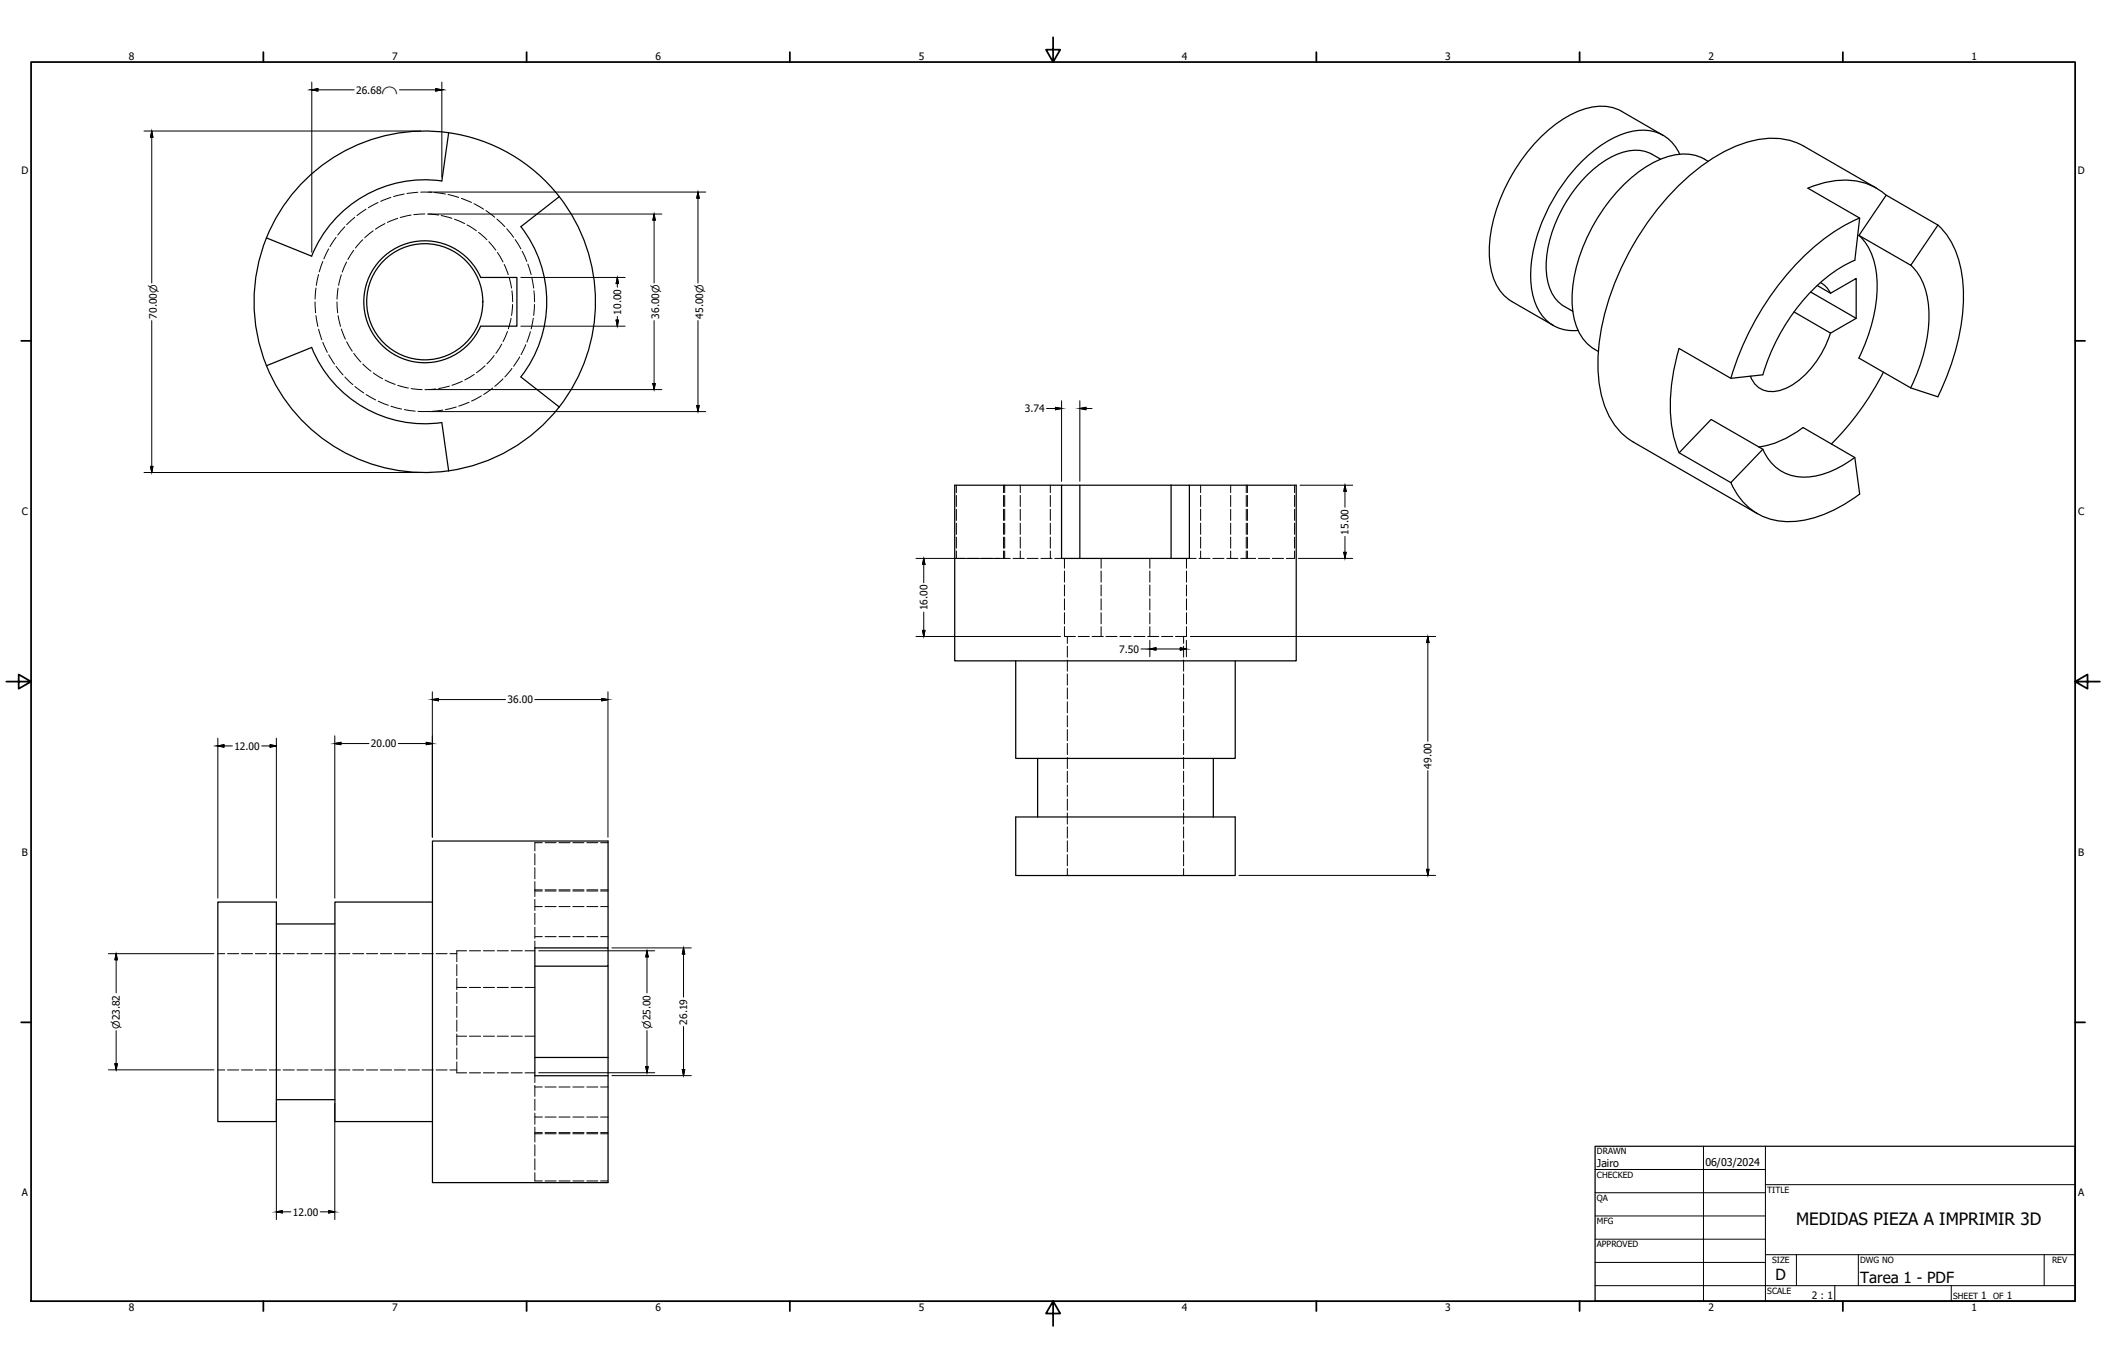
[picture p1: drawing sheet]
<svg xmlns="http://www.w3.org/2000/svg" width="864mm" height="559mm" viewBox="0 0 864 559" stroke-linecap="round" stroke-linejoin="round" font-family="sans-serif">
<!-- layer: Visible (ANSI) -->
<g fill="none" stroke="#000" stroke-width=".51">
<path d="M184 54.4l-2.8 19.8a50 50 0 0 0-53.4 30.8M665 45.7l17 9.8M665 45.7a20.3 20.3 0 0 0-18.4 .1 61.9 61.9 0 0 0-28.1 28.6 57.3 57.3 0 0 0-7.2 35.3 19.6 19.6 0 0 0 8.7 13.9l17 9.8M681 65.3a17.2 17.2 0 0 0-19.7-1.2 54.7 54.7 0 0 0-25.1 31.8 33.3 33.3 0 0 0 0 24 13.5 13.5 0 0 0 5.3 5.7M688.8 63.3a16.5 16.5 0 0 0-19.7-9.4 46.7 46.7 0 0 0-24.2 16.4 70.7 70.7 0 0 0-17.2 42.4 24.9 24.9 0 0 0 6.9 19 16.2 16.2 0 0 0 12.5 3.8M700.4 66.1a19 19 0 0 0-17.8-1.4 57.3 57.3 0 0 0-27 23.9 64.4 64.4 0 0 0-10.9 36.3 21.7 21.7 0 0 0 9.3 18.3l1.4 .9M741.3 77.2a31.8 31.8 0 0 1 27.9-.2l4.2 3M741.4 77.2l21.2 12.2-2 17.3a66.2 66.2 0 0 0-28.8 27 83.1 83.1 0 0 0-8.9 19.9l-13.1 1.5-21.2-12.2M769.5 77.1l-29.8-17.1a29.7 29.7 0 0 0-25.5-1 83.7 83.7 0 0 0-36.7 29.6 109.1 109.1 0 0 0-22.1 56.9 46.4 46.4 0 0 0 6.3 28.2 24.8 24.8 0 0 0 8 7.5l51 29.4M109.3 97.5l18.5 7.5M213.6 92.9a50 50 0 0 1 0 61.6M229.3 80.6a70 70 0 0 0-120 16.9"/>
<path d="M229.3 80.6a70 70 0 0 1-45.3 112.4 70 70 0 0 1-74.7-95.5M229.4 80.6l-15.8 12.3M762.3 96.5a28 28 0 0 1 7.5 22 69.5 69.5 0 0 1-7.5 28.3M762.6 89.4a88.7 88.7 0 0 0-36.2 31.4 117.6 117.6 0 0 0-16.6 34.3M773.5 80l21.2 12.3-11.2 16.5-21.2-12.3zM794.7 92.2a35 35 0 0 1 10.2 23.1 91.3 91.3 0 0 1-10.2 47.4M197.1 113.7a25 25 0 0 0-38.3-9.7 25 25 0 0 0 0 39.5 25 25 0 0 0 38.3-9.8h14.9v-20h-14.9M742.5 119.7l18.7 10.8-10.5 6.1M745.2 117.1l5.5 3.1M746.5 115.8a9.2 9.2 0 0 1 4.1 4.4M783.5 108.7a28 28 0 0 1 7.5 22 69.5 69.5 0 0 1-7.5 28.3M641.5 125.6l3.5 2"/>
<path d="M735.7 127.9l15 8.7M750.6 136.5a37.8 37.8 0 0 1-18.3 22.7 10.1 10.1 0 0 1-13.3-2.5l-1.2-2.5M750.7 120.2l10.5-6v16.3M127.8 142.4a50 50 0 0 0 53.4 30.8l2.8 19.9M127.8 142.5l-18.5 7.4M213.6 154.6l15.8 12.3M688.5 142.9a69.2 69.2 0 0 0-1.2 39.5l1.2 3.2M762.3 146.8l21.2 12.2 11.2 3.7M772.3 152.6a116.3 116.3 0 0 1-21.3 29.4M701.7 172l21.2 12.2-13.1 13.7-21.2-12.3zM435.3 198.9h-43.8v72h140v-72h-43.8M442.8 198.9h37.4"/>
<path d="M480.2 198.9h7.5v30h-52.4v-30h7.5v30M480.2 198.9v30M721.2 183.2a39.1 39.1 0 0 0 18.2-7.9l21.2 12.3 2 15a51.3 51.3 0 0 1-29.3 11.3 24.9 24.9 0 0 1-23.5-16M722.9 184.2a18.4 18.4 0 0 0 22.8 10.7l4.1-1.3 4.3-1.9 6.5-4.2M416.5 270.9v40h90v-40M425.5 310.9v24M497.5 310.9v24M416.5 334.9h90v24h-90zM89.3 369.8h24v90h-24zM113.3 378.8h24M177.3 369.8h-40v90h40M219.3 396.1h30v-7.5h-30v52.4h30v-7.5"/>
<path d="M249.3 388.6v-43.8h-72v140h72v-43.8M249.3 396.1v37.4M219.3 433.5h30M113.3 450.9h24"/>
<circle cx="174.2" cy="123.7" r="23.8"/>
</g>
<!-- layer: Hidden (ANSI) -->
<g fill="none" stroke="#000" stroke-width=".41">
<path d="M165.8 79.5l-4.4 1.1M171.4 78.8l-4.5 .5M172.5 78.8h4.5M178.1 78.9l4.5 .6M183.7 79.8l4.4 1.1M137.8 97.3l-2.5 3.8M141.4 93l-2.9 3.4M145.5 89.1l-3.3 3M148.8 98.3l-3 3.4M150.1 85.8l-3.7 2.6M153 94.6l-3.4 2.9M155 83l-4 2.2"/>
<path d="M157.9 91.7l-3.9 2.3M160.3 80.9l-4.2 1.7M163.1 89.5l-4.2 1.7M168.6 88.2l-4.5 1M174.2 87.7l-4.5 .3M175.3 87.8l4.5 .4M180.9 88.4l4.4 1.1M186.4 89.9l4.1 1.8M189.2 81.3l4.1 1.7M191.5 92.2l3.9 2.4M194.4 83.5l3.9 2.3M196.3 95.3l3.3 3"/>
<path d="M199.3 86.4l3.6 2.7M200.4 99.1l2.9 3.5M203.8 89.8l3.2 3.1M207.8 93.8l2.8 3.5M211.2 98.2l2.4 3.9M129.6 118.1l-.4 4.5M130.6 112.6l-.9 4.4M132.4 107.2l-1.5 4.3M134.7 102.1l-1.9 4M138.6 118.1l-.4 4.5M140 112.6l-1.1 4.4M142.1 107.4l-1.8 4.1"/>
<path d="M145.1 102.6l-2.4 3.8M204 103.5l2.3 3.9M206.8 108.4l1.6 4.2M208.8 113.7l1 4.4M209.9 119.2l.3 4.5M214.2 103l1.8 4.2M216.5 108.2l1.3 4.4M218.1 113.7l.8 4.4M218.9 119.2l.3 4.5M129.2 123.8l.2 4.5M129.6 129.4l.7 4.5M130.6 135l1.4 4.3"/>
<path d="M138.2 123.8l.3 4.5M138.6 129.4l1.1 4.4M140 134.9l1.6 4.2M208.1 135.9l-1.8 4.1M209.6 130.4l-1.2 4.4M210.2 124.8l-.4 4.5M217.5 136l-1.4 4.3M218.7 130.5l-.9 4.4M219.2 124.8l-.3 4.5M132.4 140.3l1.8 4.1M134.8 145.5l2.4 3.8M137.8 150.2l2.9 3.5"/>
<path d="M141.4 154.6l3.3 3.1M142.2 140.1l2.2 3.9M145.1 144.9l2.9 3.5M145.5 158.5l3.7 2.6M148.8 149.2l3.3 3M153.1 152.9l3.8 2.4M157.9 155.8l4.2 1.8M163.1 158l4.4 1.1M168.6 159.3l4.5 .4M178.7 159.5l-4.5 .3M184.3 158.3l-4.4 1M189.6 156.3l-4.3 1.6"/>
<path d="M194.5 153.5l-3.9 2.3M198.9 149.9l-3.5 2.9M202 159.1l-3.7 2.6M202.6 145.8l-2.9 3.3M205.7 141.1l-2.4 3.8M206.2 155.3l-3.3 3.1M209.9 151l-2.9 3.5M213.1 146.3l-2.5 3.9M215.6 141.3l-1.9 4.1M150.1 161.8l4 2.2M155.1 164.5l4.2 1.7M160.3 166.5l4.4 1.2"/>
<path d="M165.8 167.9l4.5 .7M171.4 168.7h4.5M181.6 168.1l-4.5 .6M187.1 166.9l-4.4 1M192.4 164.9l-4.3 1.6M197.4 162.3l-4 2.1M392.2 198.9v3.1M411.5 198.9v3.1M412 198.9v3.1M418.4 198.9v3.1M430.7 198.9v3.1M492.3 198.9v3.1"/>
<path d="M504.7 198.9v3.1M511 198.9v3.1M511.5 198.9v3.1M530.9 198.9v3.1M392.2 203.1v4.5M392.2 208.8v4.6M392.2 214.5v4.6M411.5 203.1v4.5M411.5 208.8v4.6M411.5 214.5v4.6M412 203.1v4.5M412 208.8v4.6"/>
<path d="M412 214.5v4.6M418.4 203.1v4.5M418.4 208.8v4.6M418.4 214.5v4.6M430.7 203.1v4.5M430.7 208.8v4.6M430.7 214.5v4.6M492.3 203.1v4.5M492.3 208.8v4.6M492.3 214.5v4.6M504.7 203.1v4.5M504.7 208.8v4.6"/>
<path d="M504.7 214.5v4.6M511 203.1v4.5M511 208.8v4.6M511 214.5v4.6M511.5 203.1v4.5M511.5 208.8v4.6M511.5 214.5v4.6M530.9 203.1v4.5M530.9 208.8v4.6M530.9 214.5v4.6M392.2 225.9v3h3.4M392.2 220.2v4.5"/>
<path d="M396.7 228.9h4.6M402.4 228.9h4.6M408.1 228.9h6.2M411.5 220.2v4.5M411.5 225.9v3M412 220.2v4.5M412 225.9v3M415.4 228.9h4.6M418.4 220.2v4.5M418.4 225.9v3M421.1 228.9h4.6M426.8 228.9h4.6"/>
<path d="M430.7 220.2v4.5M430.7 225.9v3M432.5 228.9h2.8M436.5 228.9v4.1M436.5 234.1v4.6M436.5 239.8v4.5M451.5 228.9v4.1M451.5 234.1v4.6M451.5 239.8v4.5M471.5 228.9v4.1M471.5 234.1v4.6M471.5 239.8v4.5"/>
<path d="M486.5 228.9v4.1M486.5 234.1v4.6M486.5 239.8v4.5M487.7 228.9h2.8M491.7 228.9h4.5M492.3 220.2v4.5M492.3 225.9v3M497.3 228.9h4.6M503 228.9h4.6M504.7 220.2v4.5M504.7 225.9v3M508.8 228.9h6.1"/>
<path d="M511 220.2v4.5M511 225.9v3M511.5 220.2v4.5M511.5 225.9v3M516 228.9h4.6M521.8 228.9h4.5M530.9 220.2v4.5M530.9 225.9v3h-3.4M436.5 256.9v4h4.5M436.5 245.5v4.6M436.5 251.2v4.6M451.5 245.5v4.6"/>
<path d="M451.5 251.2v4.6M451.5 256.9v4M471.5 245.5v4.6M471.5 251.2v4.6M471.5 256.9v4M486.5 256.9v4h-4.5M486.5 245.5v4.6M486.5 251.2v4.6M437.7 260.9v2.9M437.7 264.9v4.6M437.7 270.6v4.6M437.7 276.3v4.6"/>
<path d="M442.1 260.9h4.6M447.8 260.9h4.6M453.5 260.9h4.6M459.2 260.9h4.6M464.9 260.9h4.6M470.6 260.9h4.6M476.3 260.9h4.6M485.4 260.9v2.9M485.4 264.9v4.6M485.4 270.6v4.6M485.4 276.3v4.6M437.7 282v4.6"/>
<path d="M437.7 287.7v4.6M437.7 293.4v4.6M437.7 299.1v4.6M485.4 282v4.6M485.4 287.7v4.6M485.4 293.4v4.6M485.4 299.1v4.6M437.7 304.8v4.6M437.7 310.5v4.6M437.7 316.2v4.6M485.4 304.8v4.6M485.4 310.5v4.6"/>
<path d="M485.4 316.2v4.6M437.7 321.9v4.6M437.7 327.6v4.6M437.7 333.3v4.6M437.7 339v4.6M485.4 321.9v4.6M485.4 327.6v4.6M485.4 333.3v4.6M485.4 339v4.6M219.3 350v4.6M219.3 355.7v4.6M222.4 345.5h-3.1v3.4"/>
<path d="M223.5 345.5h4.5M229.2 345.5h4.6M234.9 345.5h4.6M240.6 345.5h4.6M246.3 345.5h3M437.7 344.7v4.6M437.7 350.4v4.6M437.7 356.1v2.8M485.4 344.7v4.6M485.4 350.4v4.6M485.4 356.1v2.8M219.3 371.7h3.1"/>
<path d="M219.3 361.4v6.2M219.3 368.7v4.6M219.3 374.4v4.6M219.3 365.3h3.1M219.3 364.8h3.1M223.5 371.7h4.5M223.5 365.3h4.5M223.5 364.8h4.5M229.2 371.7h4.6M229.2 365.3h4.6M229.2 364.8h4.6M234.9 371.7h4.6"/>
<path d="M234.9 365.3h4.6M234.9 364.8h4.6M240.6 371.7h4.6M240.6 365.3h4.6M240.6 364.8h4.6M246.3 371.7h3M246.3 365.3h3M246.3 364.8h3M89.3 391h2.9M93.3 391h4.6M99 391h4.5M104.7 391h4.6"/>
<path d="M110.4 391h4.6M116.1 391h4.6M121.8 391h4.6M127.5 391h4.6M133.2 391h4.6M138.9 391h4.6M144.6 391h4.5M150.3 391h4.6M156 391h4.6M161.7 391h4.5M167.4 391h4.6M173.1 391h4.6"/>
<path d="M178.8 391h4.5M184.5 391h2.8M187.3 395.4v4.6M191.3 389.8h-4v4.5M192.5 389.8h4.6M198.2 389.8h4.6M203.9 389.8h4.5M209.6 389.8h4.6M215.3 389.8h4M219.3 384h3.1M219.3 380.2v4.5M219.3 385.8v2.8"/>
<path d="M223.5 384h4.5M229.2 384h4.6M234.9 384h4.6M240.6 384h4.6M246.3 384h3M187.3 401.2v4.5M187.3 406.8v4.6M187.3 412.5v4.6M187.3 418.3v4.5M187.3 404.8h4M192.5 404.8h4.6M198.2 404.8h4.6"/>
<path d="M203.9 404.8h4.5M209.6 404.8h4.6M215.3 404.8h4M89.3 438.7h2.9M93.3 438.7h4.6M99 438.7h4.5M104.7 438.7h4.6M110.4 438.7h4.6M116.1 438.7h4.6M121.8 438.7h4.6M127.5 438.7h4.6M133.2 438.7h4.6"/>
<path d="M138.9 438.7h4.6M144.6 438.7h4.5M150.3 438.7h4.6M156 438.7h4.6M161.7 438.7h4.5M167.4 438.7h4.6M173.1 438.7h4.6M178.8 438.7h4.5M184.5 438.7h2.8M187.3 424.8h4M187.3 423.9v4.6M187.3 429.6v4.6"/>
<path d="M187.3 435.4v4.4h4M192.5 424.8h4.6M192.5 439.8h4.6M198.2 424.8h4.6M198.2 439.8h4.6M203.9 424.8h4.5M203.9 439.8h4.5M209.6 424.8h4.6M209.6 439.8h4.6M215.3 424.8h4M215.3 439.8h4M219.3 441v2.8"/>
<path d="M219.3 445v4.5M219.3 450.6v4.6M219.3 456.4v4.5M219.3 445.6h3.1M219.3 458h3.1M223.5 445.6h4.5M223.5 458h4.5M229.2 445.6h4.6M229.2 458h4.6M234.9 445.6h4.6M234.9 458h4.6M240.6 445.6h4.6"/>
<path d="M240.6 458h4.6M246.3 445.6h3M246.3 458h3M219.3 464.4h3.1M219.3 462.1v6.1M219.3 469.3v4.6M219.3 475.1v4.5M219.3 464.8h3.1M223.5 464.4h4.5M223.5 464.8h4.5M229.2 464.4h4.6M229.2 464.8h4.6"/>
<path d="M234.9 464.4h4.6M234.9 464.8h4.6M240.6 464.4h4.6M240.6 464.8h4.6M246.3 464.4h3M246.3 464.8h3M219.3 480.8v3.4h3.1M223.5 484.2h4.5M229.2 484.2h4.6M234.9 484.2h4.6M240.6 484.2h4.6M246.3 484.2h3"/>
</g>
<!-- layer: Border (ANSI) -->
<g fill="none" stroke="#000" stroke-width=".72">
<path d="M431.8 15.3v10.1l-2.9-5h5.9l-3 5M12.7 25.4h838.2v508h-838.2zM108 21.4v4M215.9 21.4v4M323.9 21.4v4M539.8 21.4v4M647.7 21.4v4M755.7 21.4v4M8.7 139.7h4M850.9 139.7h4.1M2.6 279.4h10.1l-5-2.9v5.9l5-3M850.9 279.4l5.1 3v-5.9l-5.1 2.9h10.2"/>
<path d="M8.7 419.1h4M850.9 419.1h4.1M108 533.4v4.1M215.9 533.4v4.1M323.9 533.4v4.1M431.8 533.4l3 5.1h-5.9l2.9-5.1v10.2M539.8 533.4v4.1M647.7 533.4v4.1M755.7 533.4v4.1"/>
</g>
<!-- layer: Title (ANSI) -->
<g fill="none" stroke="#000" stroke-width=".41">
<path d="M654.1 479.5h69.8M698.5 469.9v63.5M723.9 469.9v63.5M654.1 489h69.8M654.1 498.5h69.8M723.9 485.7h127M654.1 508h69.8M654.1 517.6h69.8M723.9 514.4h127M736.6 514.4v12.7M762 514.4v12.7M838.2 514.4v12.7"/>
<path d="M654.1 527.1h196.8M752.4 527.1v6.3M800.1 527.1v6.3"/>
</g>
<path d="M654.1 469.9h196.8v63.5h-196.8z" fill="none" stroke="#000" stroke-width=".51"/>
<!-- layer: Dimension (ANSI) -->
<g fill="none" stroke="#000" stroke-width=".41">
<path d="M127.8 36.8l2.5-.5v1zM127.8 36.8h17.4M127.8 33.7v69.7M163.8 36.8h17.4M178.7 36.3l2.5 .5-2.5 .5zM181.2 33.7v38.9M59.1 53.7h113.5M62.2 53.7l.5 2.6h-1zM62.2 53.7v62.3M175.8 78.7h113.6M286.2 78.7l.5 2.5h-1zM286.2 78.7v37.3"/>
<path d="M175.8 87.8h95.6M268.2 87.8l.5 2.5h-1zM268.2 87.8v28.2M213.6 113.7h42.7M253.2 113.7l.4 2.5h-1zM253.2 113.7v4M62.2 131.4v62.3M213.6 133.7h42.7M252.6 131.2h1l-.4 2.5zM253.2 129.8v3.9M268.2 131.4v28.3M286.2 131.4v37.3"/>
<path d="M175.8 159.7h95.6M267.7 157.2h1l-.5 2.5zM175.8 168.7h113.6M285.7 166.2h1l-.5 2.5zM429.2 167.5h6.1M432.8 167l2.5 .5-2.5 .5zM435.3 164.3v33M442.8 167.5l2.5-.5v1zM442.8 167.5h5M442.8 164.3v33M59.1 193.7h113.5M61.7 191.2h1l-.5 2.5z"/>
<path d="M533.1 198.9h21.6M551.5 198.9l.5 2.5h-.9zM551.5 198.9v9M551.5 219.9v9M375.6 228.9h34.3M378.8 228.9l.5 2.5h-1zM378.8 228.9v10M532.4 228.9h22.3M551.1 226.4h.9l-.5 2.5zM378.3 258.4h1l-.5 2.5zM378.8 251v9.9M375.6 260.9h59.3"/>
<path d="M467.9 266.1h18.6M471.5 266.1l2.5-.5v.9zM471.5 262.5v6.7M484 265.6l2.5 .5-2.5 .4zM486.5 262.5v6.7M488.1 260.9h100.6M585.5 260.9l.5 2.5h-1zM585.5 260.9v43M177.3 286.8l2.5-.5v1zM177.3 283.6v59.6M177.3 286.8h30M219.3 286.8h30"/>
<path d="M246.8 286.3l2.5 .5-2.5 .5zM249.3 283.6v59.6M89.3 305.8l2.5-.5v1zM89.3 305.8h6M89.3 302.6v65.6M107.3 305.8h6M110.8 305.3l2.5 .5-2.5 .5zM113.3 302.6v65.6M137.3 304.8l2.5-.5v1zM137.3 304.8h14M137.3 301.7v66.5M163.3 304.8h14"/>
<path d="M174.8 304.3l2.5 .5-2.5 .5zM585.5 315.9v43M508.1 358.9h80.6M585 356.4h1l-.5 2.5zM44.5 391h43.2M47.6 391l.5 2.5h-1zM47.6 391v16.1M220.9 389.8h47.6M250.9 388.6h32.6M265.3 389.8l.5 2.5h-1zM265.3 389.8v17.3M280.3 388.6l.5 2.5h-1z"/>
<path d="M280.3 388.6v20.2M44.5 438.6h43.2M47.1 436.1h1l-.5 2.5zM47.6 422.5v16.1M220.9 439.8h47.6M264.8 437.3h1l-.5 2.5zM265.3 422.5v17.3M279.8 438.5h1l-.5 2.5zM280.3 420.8v20.2M113.3 452.4v47.6M137.3 452.4v47.6M250.9 441h32.6"/>
<path d="M113.3 496.8l2.5-.5v1zM113.3 496.8h6M131.3 496.8h6M134.8 496.3l2.5 .5-2.5 .5z"/>
</g>
<g fill="#000" stroke="#000" stroke-width=".41">
<path d="M62.2 53.7l.5 2.6h-1zM286.2 78.7l.5 2.5h-1zM268.2 87.8l.5 2.5h-1zM253.2 113.7l.4 2.5h-1zM252.6 131.2h1l-.4 2.5zM267.7 157.2h1l-.5 2.5zM285.7 166.2h1l-.5 2.5zM61.7 191.2h1l-.5 2.5zM551.5 198.9l.5 2.5h-.9zM378.8 228.9l.5 2.5h-1zM551.1 226.4h.9l-.5 2.5zM378.3 258.4h1l-.5 2.5z"/>
<path d="M585.5 260.9l.5 2.5h-1zM585 356.4h1l-.5 2.5zM47.6 391l.5 2.5h-1zM265.3 389.8l.5 2.5h-1zM280.3 388.6l.5 2.5h-1zM47.1 436.1h1l-.5 2.5zM264.8 437.3h1l-.5 2.5zM279.8 438.5h1l-.5 2.5z"/>
<path d="M127.8 36.8l2.5-.5v.5zM127.8 36.8l2.5 .5v-.5z"/>
<path d="M178.7 36.3l2.5 .5h-2.5zM178.7 36.8v.5l2.5-.5z"/>
<path d="M432.8 167l2.5 .5h-2.5zM432.8 167.5v.5l2.5-.5z"/>
<path d="M442.8 167.5l2.5-.5v.5zM442.8 167.5l2.5 .5v-.5z"/>
<path d="M471.5 266.1l2.5-.5v.5zM471.5 266.1l2.5 .4v-.4z"/>
<path d="M484 265.6l2.5 .5h-2.5zM484 266.1v.4l2.5-.4z"/>
<path d="M177.3 286.8l2.5-.5v.5zM177.3 286.8l2.5 .5v-.5z"/>
<path d="M246.8 286.3l2.5 .5h-2.5zM246.8 286.8v.5l2.5-.5z"/>
<path d="M89.3 305.8l2.5-.5v.5zM89.3 305.8l2.5 .5v-.5z"/>
<path d="M110.8 305.3l2.5 .5h-2.5zM110.8 305.8v.5l2.5-.5z"/>
<path d="M137.3 304.8l2.5-.5v.5zM137.3 304.8l2.5 .5v-.5z"/>
<path d="M174.8 304.3l2.5 .5h-2.5zM174.8 304.8v.5l2.5-.5z"/>
<path d="M113.3 496.8l2.5-.5v.5zM113.3 496.8l2.5 .5v-.5z"/>
<path d="M134.8 496.3l2.5 .5h-2.5zM134.8 496.8v.5l2.5-.5z"/>
</g>
<text font-size="7" x="736.6" y="502.3">MEDIDAS PIEZA A IMPRIMIR 3D</text>
<g font-size="6.3">
<text x="728.1" y="524.9">D</text>
<text x="762.8" y="526.2">Tarea 1 - PDF</text>
</g>
<g font-size="4.4">
<text x="654.9" y="478.6">Jairo</text>
<text x="699.3" y="478">06/03/2024</text>
</g>
<g font-size="4.2">
<text x="52.9" y="24.4">8</text>
<text x="160.8" y="24.4">7</text>
<text x="268.8" y="24.4">6</text>
<text x="376.7" y="24.4">5</text>
<text x="484.7" y="24.4">4</text>
<text x="592.6" y="24.4">3</text>
<text x="700.6" y="24.4">2</text>
<text x="808.5" y="24.4">1</text>
<text x="146" y="38.4">26.68⌒</text>
<text x="8.8" y="71.4">D</text>
<text x="852" y="71.4">D</text>
<text x="64.3" y="130.6" transform="rotate(-90 64.3 130.6)">70.00⌀</text>
<text x="254.7" y="128.9" transform="rotate(-90 254.7 128.9)">10.00</text>
<text x="270.3" y="130.6" transform="rotate(-90 270.3 130.6)">36.00⌀</text>
<text x="288.3" y="130.6" transform="rotate(-90 288.3 130.6)">45.00⌀</text>
<text x="420.2" y="169">3.74</text>
<text x="9" y="211.1">C</text>
<text x="852.2" y="211.1">C</text>
<text x="553" y="219.2" transform="rotate(-90 553 219.2)">15.00</text>
<text x="380.3" y="250.1" transform="rotate(-90 380.3 250.1)">16.00</text>
<text x="458.9" y="267.6">7.50</text>
<text x="208.1" y="288.3">36.00</text>
<text x="96.1" y="307.3">12.00</text>
<text x="152.1" y="306.4">20.00</text>
<text x="587" y="315.1" transform="rotate(-90 587 315.1)">49.00</text>
<text x="9" y="350.8">B</text>
<text x="852.2" y="350.8">B</text>
<text x="281.8" y="420" transform="rotate(-90 281.8 420)">26.19</text>
<text x="8.9" y="490.5">A</text>
<text x="852.2" y="490.5">A</text>
<text x="120.1" y="498.3">12.00</text>
<text x="742.9" y="532.7">2 : 1</text>
<text x="812.5" y="532.6">1</text>
<text x="823" y="532.6">1</text>
<text x="52.9" y="537.5">8</text>
<text x="160.8" y="537.5">7</text>
<text x="268.8" y="537.5">6</text>
<text x="376.7" y="537.5">5</text>
<text x="484.7" y="537.5">4</text>
<text x="592.6" y="537.5">3</text>
<text x="700.6" y="537.5">2</text>
<text x="808.5" y="537.5">1</text>
</g>
<g font-size="4.1">
<text x="49.2" y="421.8" transform="rotate(-90 49.2 421.8)">⌀23.82</text>
<text x="266.9" y="421.8" transform="rotate(-90 266.9 421.8)">⌀25.00</text>
</g>
<g font-size="3.5">
<text x="654.9" y="473.2">DRAWN</text>
<text x="654.9" y="482.8">CHECKED</text>
<text x="724.7" y="489">TITLE</text>
<text x="654.9" y="492.3">QA</text>
<text x="654.9" y="501.9">MFG</text>
<text x="654.8" y="511.4">APPROVED</text>
<text x="726.7" y="517.7">SIZE</text>
<text x="762.8" y="517.7">DWG NO</text>
<text x="841.5" y="517.7">REV</text>
<text x="724.7" y="530.4">SCALE</text>
<text x="800.9" y="532.6">SHEET</text>
<text x="817.4" y="532.6">OF</text>
</g>
</svg>
